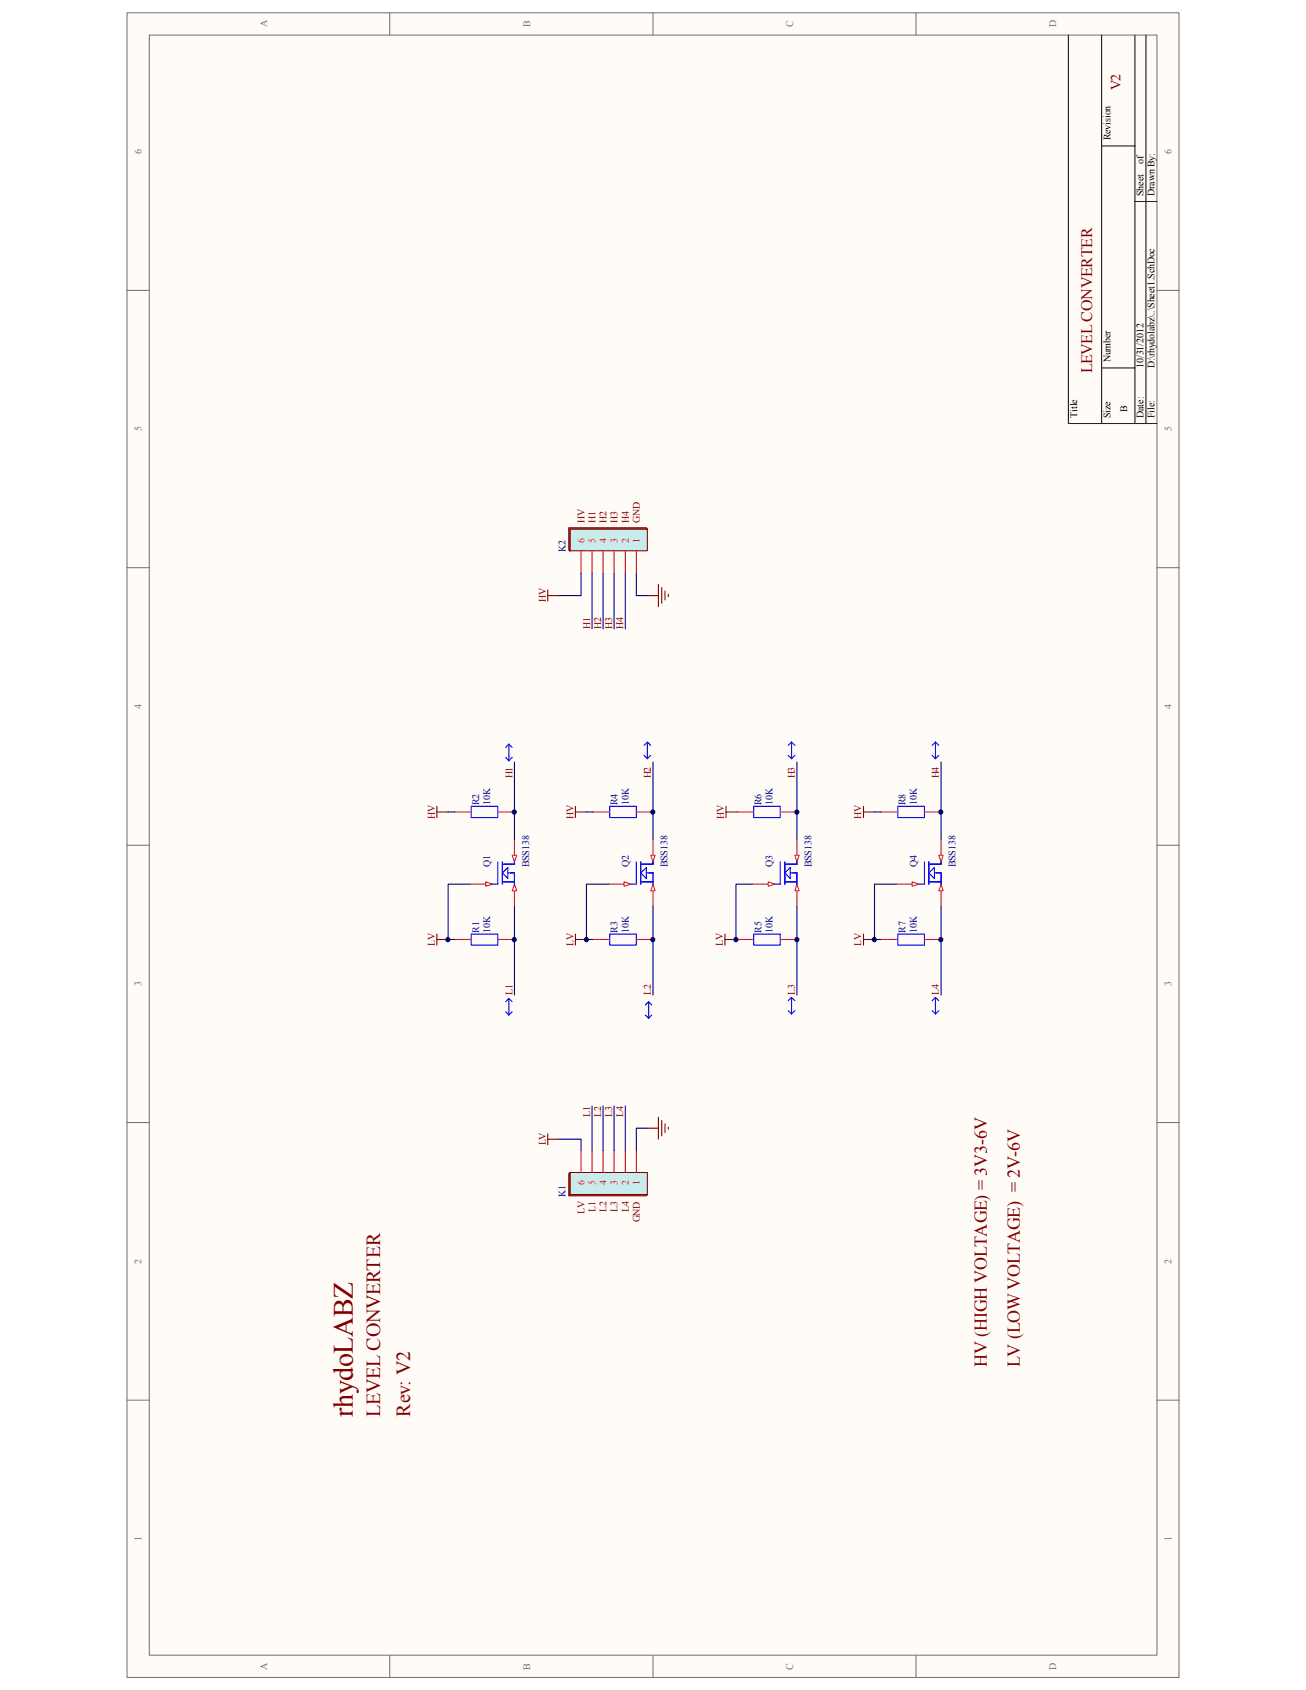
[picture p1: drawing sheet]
<svg xmlns="http://www.w3.org/2000/svg" width="216mm" height="279mm" viewBox="0 0 216 279" stroke-linecap="round" stroke-linejoin="round" font-family="sans-serif">
<path d="M21 2.1h173.9v275.2h-173.9z" fill="#fffcf8"/>
<path d="M21 2.1h173.9v275.2h-173.9z" fill="none" stroke="#706f64" stroke-width=".17"/>
<path d="M24.7 5.8h166.6v267.8h-166.6z" fill="#fffcf8"/>
<g fill="none" stroke="#706f64" stroke-width=".17">
<path d="M24.7 5.8h166.6v267.8h-166.6zM64.4 2.1v3.7M107.9 2.1v3.7M151.4 2.1v3.7M21 48h3.6M191.3 48h3.6M21 93.9h3.6M191.3 93.9h3.6M21 139.7h3.6M191.3 139.7h3.6M21 185.6h3.6M191.3 185.6h3.6"/>
<path d="M21 231.5h3.6M191.3 231.5h3.6M64.4 273.7v3.6M107.9 273.7v3.6M151.4 273.7v3.6"/>
</g>
<path d="M176.6 5.8v64.2h14.7M182.1 5.8v64.2M187.6 5.8v64.2M189.4 5.8v64.2M182.1 24.1h5.5M187.6 33.3h3.7M182.1 60.8h5.5" fill="none" stroke="#000" stroke-width=".17"/>
<path d="M77.9 133.3h4.4v1.9h-4.4zM100.8 133.3h4.4v1.9h-4.4zM124.6 133.3h4.4v1.9h-4.4zM148.4 133.3h4.4v1.9h-4.4zM77.9 154.4h4.4v1.9h-4.4zM100.8 154.4h4.4v1.9h-4.4zM124.6 154.4h4.4v1.9h-4.4zM148.4 154.4h4.4v1.9h-4.4z" fill="none" stroke="#00f" stroke-width=".18"/>
<g fill="none" stroke="#ee0e22" stroke-width=".18">
<path d="M75.2 134.2h2.7M82.3 134.2h2.7M98 134.2h2.8M105.2 134.2h2.7M121.9 134.2h2.7M129 134.2h2.7M145.7 134.2h2.7M152.8 134.2h2.8M75.2 155.3h2.7M82.3 155.3h2.7M98 155.3h2.8M105.2 155.3h2.7"/>
<path d="M121.9 155.3h2.7M129 155.3h2.7M145.7 155.3h2.7M148.2 146.2h3.7M152.8 155.3h2.8"/>
</g>
<path d="M150.8 145.8l1.1 .4-1.1 .3z" fill="#fffcf8"/>
<path d="M150.8 145.8l1.1 .4-1.1 .3z" fill="none" stroke="#ee0e22" stroke-width=".17"/>
<path d="M155.6 138.8v3.7" fill="none" stroke="#ee0e22" stroke-width=".18"/>
<path d="M155.2 141.4h.7l-.3 1.1z" fill="#fffcf8"/>
<path d="M155.2 141.4h.7l-.3 1.1z" fill="none" stroke="#ee0e22" stroke-width=".17"/>
<path d="M155.6 146.2v3.6" fill="none" stroke="#ee0e22" stroke-width=".18"/>
<path d="M155.6 146.2l.3 1.1h-.7z" fill="#fffcf8"/>
<path d="M155.6 146.2l.3 1.1h-.7z" fill="none" stroke="#ee0e22" stroke-width=".17"/>
<path d="M152.8 142.5v3.7h-.9M153.5 142.5v3.7M153.5 145.8h2.1M153.5 144.3l1-.9v1.8zM154.5 144.3h1.1v1.9M155.6 142.5v.4h-2.1" fill="none" stroke="#00f" stroke-width=".18"/>
<path d="M77.7 146.2h3.7" fill="none" stroke="#ee0e22" stroke-width=".18"/>
<path d="M80.3 145.8l1.1 .4-1.1 .3z" fill="#fffcf8"/>
<path d="M80.3 145.8l1.1 .4-1.1 .3z" fill="none" stroke="#ee0e22" stroke-width=".17"/>
<path d="M85 138.8v3.7" fill="none" stroke="#ee0e22" stroke-width=".18"/>
<path d="M84.7 141.4h.7l-.4 1.1z" fill="#fffcf8"/>
<path d="M84.7 141.4h.7l-.4 1.1z" fill="none" stroke="#ee0e22" stroke-width=".17"/>
<path d="M85 146.2v3.6" fill="none" stroke="#ee0e22" stroke-width=".18"/>
<path d="M85 146.2l.4 1.1h-.7z" fill="#fffcf8"/>
<path d="M85 146.2l.4 1.1h-.7z" fill="none" stroke="#ee0e22" stroke-width=".17"/>
<path d="M82.3 142.5v3.7h-.9M83.1 142.5v3.7M83.1 145.8h1.9M83.1 144.3l.8-.9v1.8zM83.9 144.3h1.1v1.9M85 142.5v.4h-1.9" fill="none" stroke="#00f" stroke-width=".18"/>
<path d="M100.6 146.2h3.7" fill="none" stroke="#ee0e22" stroke-width=".18"/>
<path d="M103.2 145.8l1.1 .4-1.1 .3z" fill="#fffcf8"/>
<path d="M103.2 145.8l1.1 .4-1.1 .3z" fill="none" stroke="#ee0e22" stroke-width=".17"/>
<path d="M107.9 138.8v3.7" fill="none" stroke="#ee0e22" stroke-width=".18"/>
<path d="M107.6 141.4h.7l-.4 1.1z" fill="#fffcf8"/>
<path d="M107.6 141.4h.7l-.4 1.1z" fill="none" stroke="#ee0e22" stroke-width=".17"/>
<path d="M107.9 146.2v3.6" fill="none" stroke="#ee0e22" stroke-width=".18"/>
<path d="M107.9 146.2l.4 1.1h-.7z" fill="#fffcf8"/>
<path d="M107.9 146.2l.4 1.1h-.7z" fill="none" stroke="#ee0e22" stroke-width=".17"/>
<path d="M105.2 142.5v3.7h-.9M105.9 142.5v3.7M105.9 145.8h2M105.9 144.3l.9-.9v1.8zM106.8 144.3h1.1v1.9M107.9 142.5v.4h-2" fill="none" stroke="#00f" stroke-width=".18"/>
<path d="M124.4 146.2h3.7" fill="none" stroke="#ee0e22" stroke-width=".18"/>
<path d="M127 145.8l1.1 .4-1.1 .3z" fill="#fffcf8"/>
<path d="M127 145.8l1.1 .4-1.1 .3z" fill="none" stroke="#ee0e22" stroke-width=".17"/>
<path d="M131.7 138.8v3.7" fill="none" stroke="#ee0e22" stroke-width=".18"/>
<path d="M131.4 141.4h.7l-.4 1.1z" fill="#fffcf8"/>
<path d="M131.4 141.4h.7l-.4 1.1z" fill="none" stroke="#ee0e22" stroke-width=".17"/>
<path d="M131.7 146.2v3.6" fill="none" stroke="#ee0e22" stroke-width=".18"/>
<path d="M131.7 146.2l.4 1.1h-.7z" fill="#fffcf8"/>
<path d="M131.7 146.2l.4 1.1h-.7z" fill="none" stroke="#ee0e22" stroke-width=".17"/>
<path d="M129 142.5v3.7h-.9M129.8 142.5v3.7M129.8 145.8h1.9M129.8 144.3l.8-.9v1.8zM130.6 144.3h1.1v1.9M131.7 142.5v.4h-1.9" fill="none" stroke="#00f" stroke-width=".18"/>
<path d="M131.7 126v12.8M155.6 126v12.8M85 149.8v14.7M107.9 149.8v14.7M131.7 149.8v14.7M155.6 149.8v14.7" fill="none" stroke="#000080" stroke-width=".18"/>
<path d="M72.2 133.3v1.9M72.2 134.2h1.9" fill="none" stroke="#800000" stroke-width=".18"/>
<path d="M94.3 87.5h12.7v3.5h-12.7z" fill="#c8ebeb"/>
<path d="M94.2 87.5h12.8v3.6h-12.8z" fill="none" stroke="#800000" stroke-width=".17"/>
<path d="M96.1 91.1v3.7M97.9 91.1v3.7M99.7 91.1v3.7M101.5 91.1v3.7M103.4 91.1v3.7M105.2 91.1v3.7" fill="none" stroke="#ee0e22" stroke-width=".18"/>
<path d="M94 87.2h12.8l.2 .3h-12.8v3.6l-.2-.2z" fill="none" stroke="#800000" stroke-width=".18"/>
<path d="M94.3 193.8h12.7v3.6h-12.7z" fill="#c8ebeb"/>
<path d="M94.2 193.8h12.8v3.7h-12.8z" fill="none" stroke="#800000" stroke-width=".17"/>
<path d="M96.1 190.2v3.6M97.9 190.2v3.6M99.7 190.2v3.6M101.5 190.2v3.6M103.4 190.2v3.6M105.2 190.2v3.6" fill="none" stroke="#ee0e22" stroke-width=".18"/>
<g fill="none" stroke="#800000" stroke-width=".18">
<path d="M90.6 98.5h1.8M90.6 97.5v1.9M107 98.5h1.8M108.8 96.6v3.7M109.4 97.2v2.5M109.9 97.7v1.5M110.5 98.3v.3M95.1 133.3v1.9M95.1 134.2h1.8M120 134.2h1.9M120 133.3v1.9M142.7 134.2h1.9"/>
<path d="M142.7 133.3v1.9M72.2 154.4v1.9M72.2 155.3h1.9M95.1 155.3h1.8M95.1 154.4v1.9M119.8 155.3h1.9M119.8 154.4v1.9M142.7 155.3h1.9M142.7 154.4v1.9M90.6 187.5v1.8M90.6 188.3h1.8M94.2 193.8v3.7h12.8l-.2 .2h-12.8v-3.6z"/>
<path d="M107 186.5h1.8M108.8 184.7v3.6M109.4 185.3v2.5M109.9 185.8v1.4M110.5 186.4v.3"/>
</g>
<g fill="none" stroke="#000080" stroke-width=".18">
<path d="M96.1 94.8v3.7h-3.7M97.9 94.8v9.2M99.7 94.8v9.2M101.5 94.8v9.2M103.4 94.8v9.2M105.2 94.8v3.7h1.8M74.1 134.2h1.1M85 126v12.8M96.9 134.2h1.1M107.9 126v12.8M144.6 134.2h1.1M77.7 146.2h-3.6v9.1h1.1"/>
<path d="M100.6 146.2h-3.7v9.1h1.1M124.4 146.2h-2.7v9.1h.2M148.2 146.2h-3.6v9.1h1.1M92.4 188.3h3.7v1.9M97.9 182.8v7.4M99.7 182.8v7.4M101.5 182.8v7.4M103.4 182.8v7.4M107 186.5h-1.8v3.7"/>
</g>
<g fill="none" stroke="#00f" stroke-width=".18">
<path d="M83.6 123.6l.5-.6 .6 .6M83.6 125.2l.5 .6M84.1 123.2v2.6M84.7 125.2l-.6 .6M106.5 123.2l.5-.5 .6 .5M106.5 124.9l.5 .5M107 122.9v2.5M107.6 124.9l-.6 .5M130.3 123.2l.6-.5 .5 .5M130.3 124.9l.6 .5M130.9 122.9v2.5M131.4 124.9l-.5 .5"/>
<path d="M154.1 123.2l.5-.5 .6 .5M154.1 124.9l.5 .5M154.6 122.9v2.5M155.2 124.9l-.6 .5M83.6 165.6l.5-.5 .6 .5M83.6 167.3l.5 .5M84.1 165.2v2.6M84.7 167.3l-.6 .5M106.7 166.2l.5-.6 .5 .6M106.7 167.8l.5 .6M107.2 165.8v2.6M107.7 167.8l-.5 .6"/>
<path d="M130.3 165.4l.6-.5 .5 .5M130.3 167.1l.6 .5M130.9 165.1v2.5M131.4 167.1l-.5 .5M154.1 165.4l.5-.5 .6 .5M154.1 167.1l.5 .5M154.6 165.1v2.5M155.2 167.1l-.6 .5"/>
</g>
<circle cx="155.5" cy="155.3" r=".35" fill="#000080"/>
<circle cx="155.5" cy="155.3" r=".35" fill="none" stroke="#000080" stroke-width=".17"/>
<circle cx="144.5" cy="155.3" r=".35" fill="#000080"/>
<circle cx="144.5" cy="155.3" r=".35" fill="none" stroke="#000080" stroke-width=".17"/>
<circle cx="131.7" cy="155.3" r=".35" fill="#000080"/>
<circle cx="131.7" cy="155.3" r=".35" fill="none" stroke="#000080" stroke-width=".17"/>
<circle cx="121.7" cy="155.3" r=".35" fill="#000080"/>
<circle cx="121.7" cy="155.3" r=".35" fill="none" stroke="#000080" stroke-width=".17"/>
<circle cx="107.9" cy="155.3" r=".35" fill="#000080"/>
<circle cx="107.9" cy="155.3" r=".35" fill="none" stroke="#000080" stroke-width=".17"/>
<circle cx="96.9" cy="155.3" r=".35" fill="#000080"/>
<circle cx="96.9" cy="155.3" r=".35" fill="none" stroke="#000080" stroke-width=".17"/>
<circle cx="85" cy="155.3" r=".35" fill="#000080"/>
<circle cx="85" cy="155.3" r=".35" fill="none" stroke="#000080" stroke-width=".17"/>
<circle cx="74" cy="155.3" r=".35" fill="#000080"/>
<circle cx="74" cy="155.3" r=".35" fill="none" stroke="#000080" stroke-width=".17"/>
<circle cx="155.5" cy="134.2" r=".35" fill="#000080"/>
<circle cx="155.5" cy="134.2" r=".35" fill="none" stroke="#000080" stroke-width=".17"/>
<circle cx="131.7" cy="134.2" r=".35" fill="#000080"/>
<circle cx="131.7" cy="134.2" r=".35" fill="none" stroke="#000080" stroke-width=".17"/>
<circle cx="107.9" cy="134.2" r=".35" fill="#000080"/>
<circle cx="107.9" cy="134.2" r=".35" fill="none" stroke="#000080" stroke-width=".17"/>
<circle cx="85" cy="134.2" r=".35" fill="#000080"/>
<circle cx="85" cy="134.2" r=".35" fill="none" stroke="#000080" stroke-width=".17"/>
<text font-size="4.6" fill="#800000" x="58.3" y="234.2" transform="rotate(-90 58.3 234.2)">rhydoLABZ</text>
<g font-size="3.3" fill="#800000">
<text x="62.9" y="234.2" transform="rotate(-90 62.9 234.2)">LEVEL CONVERTER</text>
<text x="67.8" y="234.2" transform="rotate(-90 67.8 234.2)">Rev: V2</text>
</g>
<g font-size="3" fill="#800000">
<text x="163.1" y="225.9" transform="rotate(-90 163.1 225.9)">HV (HIGH VOLTAGE) = 3V3-6V</text>
<text x="168.6" y="225.9" transform="rotate(-90 168.6 225.9)">LV (LOW VOLTAGE) = 2V-6V</text>
</g>
<text font-size="2.6" fill="#800000" x="180.6" y="61.7" transform="rotate(-90 180.6 61.7)">LEVEL CONVERTER</text>
<text font-size="2.3" fill="#800000" x="185.3" y="14.9" transform="rotate(-90 185.3 14.9)">V2</text>
<g font-size="1.7" fill="#706f64">
<text x="44.2" y="4.5" transform="rotate(-90 44.2 4.5)">A</text>
<text x="87.6" y="4.5" transform="rotate(-90 87.6 4.5)">B</text>
<text x="131.1" y="4.5" transform="rotate(-90 131.1 4.5)">C</text>
<text x="174.6" y="4.5" transform="rotate(-90 174.6 4.5)">D</text>
<text x="23.4" y="25.4" transform="rotate(-90 23.4 25.4)">6</text>
<text x="193.7" y="25.4" transform="rotate(-90 193.7 25.4)">6</text>
<text x="23.4" y="71.3" transform="rotate(-90 23.4 71.3)">5</text>
<text x="193.7" y="71.3" transform="rotate(-90 193.7 71.3)">5</text>
<text x="23.4" y="117.2" transform="rotate(-90 23.4 117.2)">4</text>
<text x="193.7" y="117.2" transform="rotate(-90 193.7 117.2)">4</text>
<text x="23.4" y="163.1" transform="rotate(-90 23.4 163.1)">3</text>
<text x="193.7" y="163.1" transform="rotate(-90 193.7 163.1)">3</text>
<text x="23.4" y="208.9" transform="rotate(-90 23.4 208.9)">2</text>
<text x="193.7" y="208.9" transform="rotate(-90 193.7 208.9)">2</text>
<text x="23.4" y="254.8" transform="rotate(-90 23.4 254.8)">1</text>
<text x="193.7" y="254.8" transform="rotate(-90 193.7 254.8)">1</text>
<text x="44.2" y="276.1" transform="rotate(-90 44.2 276.1)">A</text>
<text x="87.6" y="276" transform="rotate(-90 87.6 276)">B</text>
<text x="131.1" y="276" transform="rotate(-90 131.1 276)">C</text>
<text x="174.6" y="276.1" transform="rotate(-90 174.6 276.1)">D</text>
</g>
<g font-size="1.7">
<text x="183.6" y="23.2" transform="rotate(-90 183.6 23.2)">Revision</text>
<text x="189.1" y="27.1" transform="rotate(-90 189.1 27.1)">of</text>
<text x="189.1" y="32.4" transform="rotate(-90 189.1 32.4)">Sheet</text>
<text x="190.9" y="32.4" transform="rotate(-90 190.9 32.4)">Drawn By:</text>
<text x="183.6" y="59.9" transform="rotate(-90 183.6 59.9)">Number</text>
<text x="189.1" y="60.8" transform="rotate(-90 189.1 60.8)">10/31/2012</text>
<text x="190.9" y="60.8" transform="rotate(-90 190.9 60.8)">D:\rhydolabz\..\Sheet1.SchDoc</text>
<text x="178.1" y="69.1" transform="rotate(-90 178.1 69.1)">Title</text>
<text x="183.6" y="69.1" transform="rotate(-90 183.6 69.1)">Size</text>
<text x="186.3" y="68.2" transform="rotate(-90 186.3 68.2)">B</text>
<text x="189.1" y="69.1" transform="rotate(-90 189.1 69.1)">Date:</text>
<text x="190.9" y="69.1" transform="rotate(-90 190.9 69.1)">File:</text>
</g>
<g font-size="1.7" fill="#ee0e22">
<text x="96.6" y="89.8" transform="rotate(-90 96.6 89.8)">6</text>
<text x="98.4" y="89.8" transform="rotate(-90 98.4 89.8)">5</text>
<text x="100.2" y="89.8" transform="rotate(-90 100.2 89.8)">4</text>
<text x="102.1" y="89.8" transform="rotate(-90 102.1 89.8)">3</text>
<text x="103.9" y="89.8" transform="rotate(-90 103.9 89.8)">2</text>
<text x="105.7" y="89.8" transform="rotate(-90 105.7 89.8)">1</text>
<text x="96.6" y="195.9" transform="rotate(-90 96.6 195.9)">6</text>
<text x="98.4" y="195.9" transform="rotate(-90 98.4 195.9)">5</text>
<text x="100.2" y="195.9" transform="rotate(-90 100.2 195.9)">4</text>
<text x="102.1" y="195.9" transform="rotate(-90 102.1 195.9)">3</text>
<text x="103.9" y="195.9" transform="rotate(-90 103.9 195.9)">2</text>
<text x="105.7" y="195.9" transform="rotate(-90 105.7 195.9)">1</text>
</g>
<g font-size="1.7" fill="#800000">
<text x="96.6" y="86.5" transform="rotate(-90 96.6 86.5)">HV</text>
<text x="98.4" y="86.5" transform="rotate(-90 98.4 86.5)">H1</text>
<text x="100.2" y="86.5" transform="rotate(-90 100.2 86.5)">H2</text>
<text x="102.1" y="86.5" transform="rotate(-90 102.1 86.5)">H3</text>
<text x="103.9" y="86.5" transform="rotate(-90 103.9 86.5)">H4</text>
<text x="105.7" y="86.5" transform="rotate(-90 105.7 86.5)">GND</text>
<text x="90.2" y="99.6" transform="rotate(-90 90.2 99.6)">HV</text>
<text x="97.5" y="103.9" transform="rotate(-90 97.5 103.9)">H1</text>
<text x="99.4" y="103.9" transform="rotate(-90 99.4 103.9)">H2</text>
<text x="101.2" y="103.9" transform="rotate(-90 101.2 103.9)">H3</text>
<text x="103" y="103.9" transform="rotate(-90 103 103.9)">H4</text>
<text x="84.7" y="128.7" transform="rotate(-90 84.7 128.7)">H1</text>
<text x="107.6" y="128.7" transform="rotate(-90 107.6 128.7)">H2</text>
<text x="131.4" y="128.7" transform="rotate(-90 131.4 128.7)">H3</text>
<text x="155.2" y="128.7" transform="rotate(-90 155.2 128.7)">H4</text>
<text x="71.9" y="135.3" transform="rotate(-90 71.9 135.3)">HV</text>
<text x="94.8" y="135.3" transform="rotate(-90 94.8 135.3)">HV</text>
<text x="119.7" y="135.3" transform="rotate(-90 119.7 135.3)">HV</text>
<text x="142.4" y="135.3" transform="rotate(-90 142.4 135.3)">HV</text>
<text x="71.9" y="156.3" transform="rotate(-90 71.9 156.3)">LV</text>
<text x="94.8" y="156.3" transform="rotate(-90 94.8 156.3)">LV</text>
<text x="119.5" y="156.3" transform="rotate(-90 119.5 156.3)">LV</text>
<text x="142.4" y="156.3" transform="rotate(-90 142.4 156.3)">LV</text>
<text x="84.7" y="164.5" transform="rotate(-90 84.7 164.5)">L1</text>
<text x="107.6" y="164.5" transform="rotate(-90 107.6 164.5)">L2</text>
<text x="131.4" y="164.5" transform="rotate(-90 131.4 164.5)">L3</text>
<text x="155.2" y="164.5" transform="rotate(-90 155.2 164.5)">L4</text>
<text x="97.5" y="184.7" transform="rotate(-90 97.5 184.7)">L1</text>
<text x="99.4" y="184.7" transform="rotate(-90 99.4 184.7)">L2</text>
<text x="101.2" y="184.7" transform="rotate(-90 101.2 184.7)">L3</text>
<text x="103" y="184.7" transform="rotate(-90 103 184.7)">L4</text>
<text x="90.2" y="189.4" transform="rotate(-90 90.2 189.4)">LV</text>
<text x="96.6" y="200.7" transform="rotate(-90 96.6 200.7)">LV</text>
<text x="98.4" y="200.4" transform="rotate(-90 98.4 200.4)">L1</text>
<text x="100.2" y="200.4" transform="rotate(-90 100.2 200.4)">L2</text>
<text x="102.1" y="200.4" transform="rotate(-90 102.1 200.4)">L3</text>
<text x="103.9" y="200.4" transform="rotate(-90 103.9 200.4)">L4</text>
<text x="105.7" y="202.1" transform="rotate(-90 105.7 202.1)">GND</text>
</g>
<g font-size="1.7" fill="#000080">
<text x="93.5" y="91.3" transform="rotate(-90 93.5 91.3)">K2</text>
<text x="79.2" y="133.1" transform="rotate(-90 79.2 133.1)">R2</text>
<text x="81" y="133.1" transform="rotate(-90 81 133.1)">10K</text>
<text x="102.1" y="133.1" transform="rotate(-90 102.1 133.1)">R4</text>
<text x="103.9" y="133.1" transform="rotate(-90 103.9 133.1)">10K</text>
<text x="125.9" y="133.1" transform="rotate(-90 125.9 133.1)">R6</text>
<text x="127.7" y="133.1" transform="rotate(-90 127.7 133.1)">10K</text>
<text x="149.7" y="133.1" transform="rotate(-90 149.7 133.1)">R8</text>
<text x="151.6" y="133.1" transform="rotate(-90 151.6 133.1)">10K</text>
<text x="81" y="143.4" transform="rotate(-90 81 143.4)">Q1</text>
<text x="87.5" y="143.4" transform="rotate(-90 87.5 143.4)">BSS138</text>
<text x="103.9" y="143.4" transform="rotate(-90 103.9 143.4)">Q2</text>
<text x="110.3" y="143.4" transform="rotate(-90 110.3 143.4)">BSS138</text>
<text x="127.7" y="143.4" transform="rotate(-90 127.7 143.4)">Q3</text>
<text x="134.2" y="143.4" transform="rotate(-90 134.2 143.4)">BSS138</text>
<text x="151.6" y="143.4" transform="rotate(-90 151.6 143.4)">Q4</text>
<text x="157.9" y="143.4" transform="rotate(-90 157.9 143.4)">BSS138</text>
<text x="79.2" y="154.2" transform="rotate(-90 79.2 154.2)">R1</text>
<text x="81" y="154.2" transform="rotate(-90 81 154.2)">10K</text>
<text x="102.1" y="154.2" transform="rotate(-90 102.1 154.2)">R3</text>
<text x="103.9" y="154.2" transform="rotate(-90 103.9 154.2)">10K</text>
<text x="125.9" y="154.2" transform="rotate(-90 125.9 154.2)">R5</text>
<text x="127.7" y="154.2" transform="rotate(-90 127.7 154.2)">10K</text>
<text x="149.7" y="154.2" transform="rotate(-90 149.7 154.2)">R7</text>
<text x="151.6" y="154.2" transform="rotate(-90 151.6 154.2)">10K</text>
<text x="93.5" y="197.9" transform="rotate(-90 93.5 197.9)">K1</text>
</g>
</svg>
